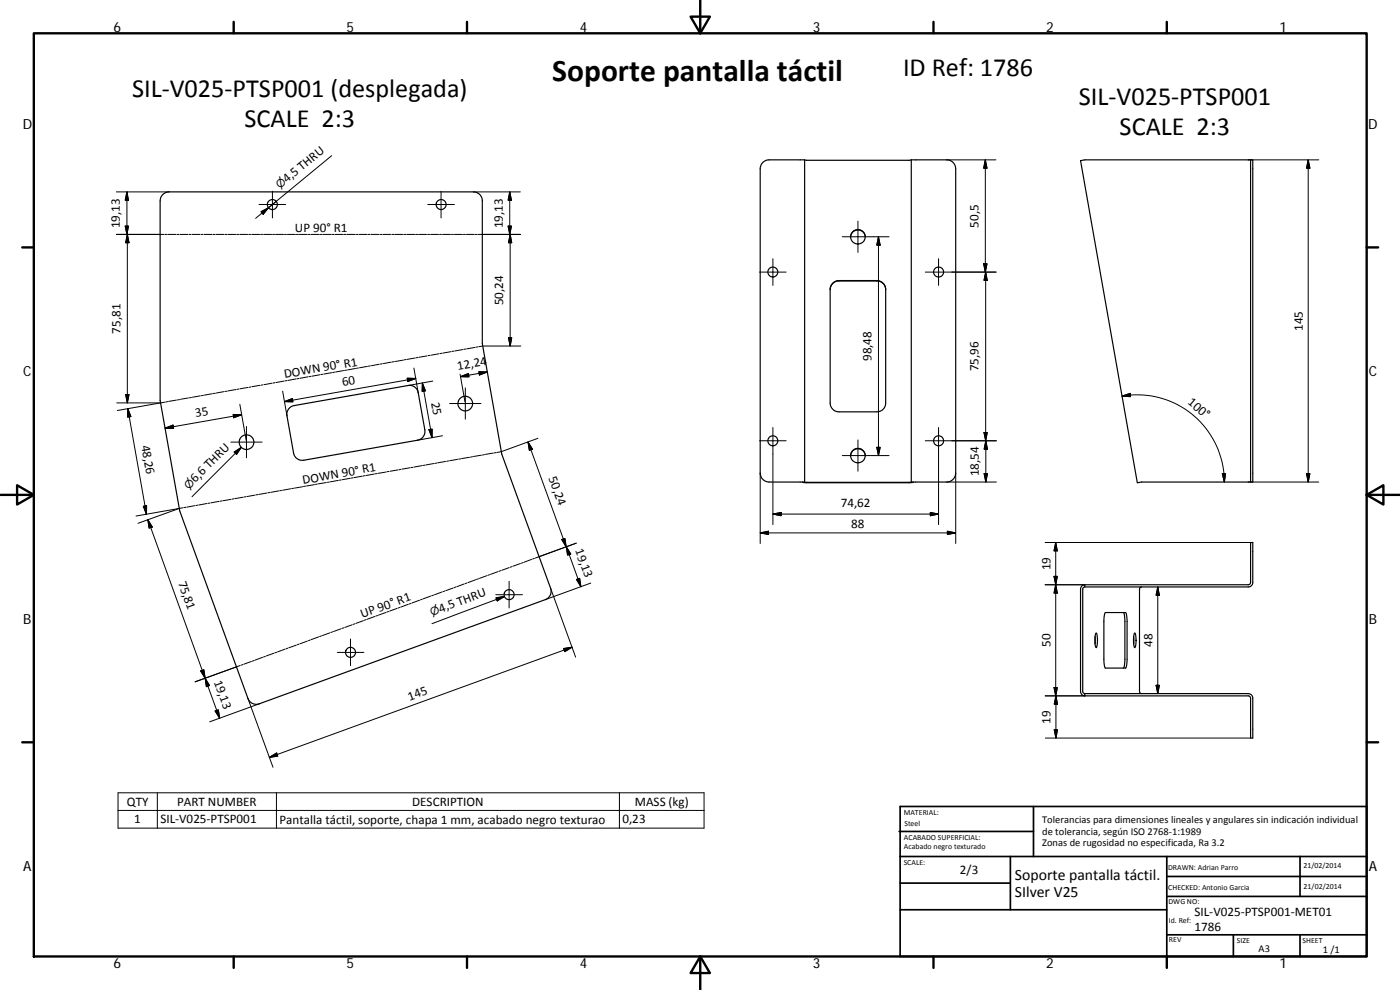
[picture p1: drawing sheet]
<svg xmlns="http://www.w3.org/2000/svg" width="420mm" height="297mm" viewBox="0 0 420 297" stroke-linecap="round" stroke-linejoin="round" font-family="sans-serif">
<g fill="none" stroke="#000" stroke-width=".36">
<path d="M48.7 58.5l.9-.7 1.1-.2h91.4a2.66 2.66 0 0 1 2.6 2.6v42.9l5.9 33.2 14.6 40.2a2.64 2.64 0 0 1-1.6 3.4l-85.8 31.3a2.68 2.68 0 0 1-3.4-1.6l-20.5-56.3-5.8-33.2v-59.9l.2-1.1zM241.5 48h-10.7a2.69 2.69 0 0 0-2.7 2.6v91.4a2.69 2.69 0 0 0 2.7 2.6h10.7M241.5 48v96.6M273.5 48h-32M273.5 48h10.7a2.69 2.69 0 0 1 2.6 2.6v91.4a2.73 2.73 0 0 1-2.6 2.6h-10.7M273.5 48v96.6M375.3 48h.7v96.6h-.7zM375.3 48h-49.7l-1.3 .2 17 96.6 1.3-.2h32.7M255.3 71.1a2.2 2.2 0 0 1 2.2-2.1 2.2 2.2 0 0 1 2.2 2.1M250.1 84.8l.9-.5 .8-.1h11.3a2.66 2.66 0 0 1 2.7 2.6v34.1a2.62 2.62 0 0 1-2.7 2.7h-11.3a2.62 2.62 0 0 1-2.7-2.7v-34.1l.3-1.1zM265.8 86.9a2.62 2.62 0 0 0-2.7-2.6h-11.3a2.62 2.62 0 0 0-2.7 2.6M86.7 122.6l.9-.7 .7-.2 34.1-6a2.59 2.59 0 0 1 3.1 2.1l2 11.2a2.74 2.74 0 0 1-2.2 3.1l-34.1 6a2.67 2.67 0 0 1-3.1-2.2l-2-11.1 .1-1.2z"/>
<path d="M255.3 136.8a2.2 2.2 0 0 1 2.2-2.1 2.2 2.2 0 0 1 2.2 2.1M273.5 144.6h-32M274.1 144.6l-1 .2h-31.2l-1.1-.2M325.6 175.5l49.2-.1 .5-.6v-12h.7v12a1.34 1.34 0 0 1-1.4 1.3h-49M325.6 175.5v.6l-.5 .2-.2 .5v30.7l.2 .4 .5 .2M325.6 175.5a1.3 1.3 0 0 0-1.3 1.3v30.7a1.3 1.3 0 0 0 1.3 1.3M342.6 176.1l-.4 .2-.2 .5v30.7l.2 .4 .4 .2M328.6 191v2.2M328.9 190a.72 .72 0 0 1 .4 1.1v2.1a.72 .72 0 0 1-.4 1 8.4 8.4 0 0 1 0-4.2zM331.7 183.8h6.1l.2 .2 .3 2.1v12.1l-.4 2.2h-6.1l-.2-.2-.3-2v-12.1zM337.1 183.8l.3 .6 .2 2.1v11.7l-.2 1.8-.3 .4M340.2 191v2.2"/>
<path d="M340.5 190a.74 .74 0 0 1 .4 1.1v2.1a.74 .74 0 0 1-.4 1 8.4 8.4 0 0 1 0-4.2zM325.6 208.1h49a1.34 1.34 0 0 1 1.4 1.3v12h-.7v-12l-.5-.6h-49.2M325.6 208.1v.7"/>
<circle cx="81.7" cy="61.4" r="1.51"/>
<circle cx="132.4" cy="61.4" r="1.5"/>
<circle cx="257.5" cy="71" r="2.18"/>
<circle cx="231.9" cy="81.6" r="1.5"/>
<circle cx="281.7" cy="81.6" r="1.5"/>
<circle cx="74" cy="132.7" r="2.2"/>
<circle cx="139.6" cy="121.1" r="2.2"/>
<circle cx="231.9" cy="132.3" r="1.49"/>
<circle cx="257.5" cy="136.7" r="2.18"/>
<circle cx="281.7" cy="132.3" r="1.49"/>
<circle cx="152.8" cy="178.4" r="1.5"/>
<circle cx="105.2" cy="195.7" r="1.49"/>
</g>
<g fill="none" stroke="#000" stroke-width=".3">
<path d="M34.9 57.6h15.8M38.1 57.6l.5 2.5h-1zM38.1 57.6v12.7M81.8 57.4v8M99.5 46.7l-18.9 15.6M132.4 57.4v8M142.1 57.6h14.1M153 57.6v12.7M153 57.6l.5 2.5h-1zM284.2 48h14.7M295.7 48v33.6M295.7 48l.5 2.5h-1z"/>
<path d="M374.6 48h21.2M392.6 48v96.6M392.6 48l.5 2.5h-1zM37.6 67.8h1l-.5 2.5zM38.2 70.3l.5 2.5h-1zM38.2 70.3v50.6M49.3 70.3h-14.4M49.6 70.3h.6M50.4 70.3h2.4M53.1 70.3h.7M54 70.3h2.4M56.7 70.3h.6"/>
<path d="M57.6 70.3h2.4M60.3 70.3h.6M61.2 70.3h2.4M63.9 70.3h.6M64.8 70.3h2.4M67.5 70.3h.6M68.4 70.3h2.3M71 70.3h.6M71.9 70.3h2.4M74.6 70.3h.6M75.5 70.3h2.4M77.7 61.4h8"/>
<path d="M78.2 70.3h.6M78.3 63.5l2.3-1.2-1.6 2zM79.1 70.3h2.4M80.6 62.3l-3.9 3.2M81.8 70.3h.6M82.7 70.3h2.4M82.9 60.4l-2.3 1.9M85.4 70.3h.6M86.3 70.3h2.4M89 70.3h.5M89.8 70.3h2.4M92.6 70.3h.5"/>
<path d="M93.4 70.3h2.4M96.1 70.3h.6M97 70.3h2.4M99.7 70.3h.6M100.6 70.3h2.4M103.3 70.3h.6M104.2 70.3h2.4M106.8 70.3h.7M107.7 70.3h2.4M110.4 70.3h.6M111.3 70.3h2.4M114 70.3h.6"/>
<path d="M114.9 70.3h2.4M117.6 70.3h.6M118.5 70.3h2.4M121.2 70.3h.6M122.1 70.3h2.3M124.7 70.3h.7M125.6 70.3h2.4M128.3 70.3h.6M128.4 61.4h8M129.2 70.3h2.4M131.9 70.3h.6M132.8 70.3h2.4"/>
<path d="M135.5 70.3h.6M136.4 70.3h2.4M139.1 70.3h.6M140 70.3h2.4M142.7 70.3h.5M143.5 70.3h12.8M152.5 67.8h1l-.5 2.5zM153.1 70.3v33.5M153.1 70.3l.5 2.5h-1zM232 77.6v8M257.5 66.3v9.4M263.6 71v65.7"/>
<path d="M263.6 71l.5 2.6h-1zM266.8 71h-14M281.7 77.6v8M295.2 79.1h1l-.5 2.5zM227.9 81.6h8M277.7 81.6h21.3M295.8 81.6l.1 63M295.8 81.6l.5 2.5h-1zM37.7 118.4h1l-.5 2.5zM53.9 119.9l-.6 .1M56.5 119.4l-2.3 .4M57.5 119.3l-.6 .1"/>
<path d="M60.1 118.8l-2.3 .4M61.1 118.6l-.7 .1M63.7 118.1l-2.4 .5M64.6 118l-.6 .1M67.3 117.5l-2.4 .4M68.2 117.3l-.6 .2M70.9 116.9l-2.4 .4M71.8 116.7l-.6 .1M74.5 116.2l-2.4 .4M75.3 116.1l-.5 .1M78 115.6l-2.3 .4M78.9 115.5l-.6 .1"/>
<path d="M81.6 115l-2.4 .4M82.5 114.8l-.6 .1M84.8 117.4l1.3 7.4M85.2 114.3l-2.4 .5M86.1 114.2l-.6 .1M88.8 113.7l-2.4 .5M89.7 113.6l-.6 .1M92.4 113.1l-2.4 .4M93.2 112.9l-.5 .1M95.9 112.5l-2.3 .4M96.8 112.3l-.5 .1M99.5 111.8l-2.4 .4"/>
<path d="M100.4 111.7l-.6 .1M103.1 111.2l-2.4 .4M104 111l-.6 .1M106.7 110.6l-2.4 .4M107.6 110.4l-.6 .1M110.3 109.9l-2.4 .5M111.2 109.8l-.7 .1M113.8 109.3l-2.3 .4M114.7 109.1l-.6 .1M117.4 108.6l-2.3 .5M118.3 108.5l-.6 .1M121 108.1l-2.4 .4"/>
<path d="M121.9 107.9l-.6 .1M122.2 113.5l2.6 .1-2.4 .9zM124.2 110.4l1.3 7.4M124.6 107.4l-2.4 .4M124.8 113.6l-39.4 6.9M125.5 107.2l-.6 .2M126.8 114.9l2.9 16.4M126.8 114.9l.9 2.4-1 .2zM128.2 106.8l-2.4 .4M129.1 106.6l-.6 .1M129.9 114.3l-7.5 1.4M131.7 106.2l-2.3 .4"/>
<path d="M132.7 106l-.7 .1M135.3 105.5l-2.4 .4M136.2 105.3l-.6 .2M138.1 112.3l1.4 8.2M138.2 113l2.4-.9 .1 1zM138.9 104.9l-2.4 .4M139.6 116.4v9.4M139.8 104.7l-.6 .1M142.5 104.2l-2.4 .5M143.4 104.1l-.6 .1M143.7 111.5l2.6 .1-2.4 .9zM146.3 111.6l-8.1 1.4"/>
<path d="M152.6 101.3h1l-.5 2.5zM156.3 103.8h-11.4l-1.2 .2M336.7 118.9a26.2 26.2 0 0 1 30.7 25.7M336.7 118.9l2.5-.9 .1 1zM35 120.9h13.2M38.4 122.6l5.6 31.7M38.4 122.6l.9 2.4-1 .2zM48.2 120.9l-13 2.3M49.4 120.7l-1.2 .2M49.5 128.5l2.4-.9 .2 .9zM50.3 120.5l-.6 .1M53 120l-2.4 .4"/>
<path d="M69.3 132.7h9.4M70 124.4h2.5l-2.4 .9zM70.3 135.6l2.1-1.4-1.4 2.1zM72 121.3l1.9 10.8M72.4 134.2l-14.8 14.8M72.5 124.4l-23 4.1M74 128v9.4M85.4 120.5l2.3-.9 .2 1zM126.6 139.7l-2.4 .4M127.5 139.6l-.6 .1M128.7 128.9l1-.1v2.5zM130.2 139.1l-2.4 .4"/>
<path d="M131.1 138.9l-.6 .1M132.8 130.7l-7.5 1.4M133.7 138.5l-2.4 .4M134.7 138.3l-.6 .1M134.9 121.1h9.4M137.3 137.8l-2.4 .4M138.2 137.7l-.6 .1M140.9 137.2l-2.4 .4M141.8 137l-.6 .2M144.5 136.6l-2.4 .4M145.4 136.4l-.6 .1M148.1 135.9l-2.4 .4"/>
<path d="M149 135.8l-.6 .1M158.5 132.6l1.3 2.2-.9 .3zM158.5 132.6l11.4 31.5M161.4 131.5l-10.9 4-1.2 .2M227.9 132.2h8M232 128.3v29.1M257.5 132v9.4M263.1 134.2h1l-.5 2.5zM266.8 136.7h-14M281.7 128.3v29.1M295.3 129.8h1l-.5 2.4zM295.9 132.2l.4 2.6h-1z"/>
<path d="M299 132.2h-21.3M43 151.9l1-.2v2.6zM44.4 156l1.3 2.1-.9 .4zM44.4 156l17.2 47.5M53.8 152.5l-13 2.3M53.8 152.5l-12.4 4.5M55 152.3l-1.2 .2M55.9 152.2l-.6 .1M58.6 151.7l-2.4 .4M59.5 151.6l-.6 .1M62.1 151.1l-2.4 .4M63 150.9l-.5 .1"/>
<path d="M65.7 150.4l-2.4 .5M66.6 150.3l-.6 .1M69.3 149.8l-2.4 .4M70.2 149.6l-.6 .2M72.9 149.2l-2.4 .4M73.8 149l-.6 .1M76.5 148.6l-2.4 .4M77.4 148.4l-.6 .1M80 147.9l-2.4 .5M80.9 147.8l-.5 .1M83.6 147.3l-2.4 .4M84.5 147.1l-.6 .1"/>
<path d="M87.2 146.7l-2.4 .4M88.1 146.5l-.6 .1M90.8 146l-2.4 .5M91.7 145.9l-.6 .1M94.4 145.4l-2.4 .4M95.3 145.2l-.6 .2M97.9 144.8l-2.3 .4M98.8 144.6l-.5 .1M101.5 144.1l-2.3 .5M102.4 144l-.6 .1M105.1 143.5l-2.4 .4M106 143.4h-.6"/>
<path d="M108.7 142.9l-2.4 .4M109.6 142.7l-.6 .1M112.3 142.2l-2.4 .5M113.2 142.1l-.6 .1M115.9 141.6l-2.4 .4M116.7 141.5h-.6M119.4 141l-2.3 .4M120.3 140.8l-.6 .1M123 140.4l-2.4 .4M123.9 140.2l-.6 .1M228.1 142v21.1M228.1 159.9l2.5-.5v1z"/>
<path d="M228.1 159.9h58.7M232 154.2l2.4-.4v.9zM232 154.2h49.7M279.2 153.8l2.5 .4-2.5 .5zM284.2 144.6h14.8M284.3 159.4l2.5 .5-2.5 .5zM286.8 142v21.1M295.3 142.1h1l-.4 2.5zM366.8 142.1h1l-.4 2.5zM374.6 144.6h21.2M392.1 142.1h1l-.5 2.5zM126.8 179.8l-.6 .2"/>
<path d="M129.3 178.9l-2.3 .8M130.1 178.6l-.6 .2M132.6 177.6l-2.2 .9M133.5 177.3l-.6 .2M136 176.4l-2.2 .8M136.9 176.1l-.6 .2M139.3 175.2l-2.2 .8M140.2 174.9l-.6 .2M142.7 173.9l-2.2 .9M143.6 173.7l-.6 .2M146.1 172.7l-2.2 .8M146.9 172.4l-.5 .2"/>
<path d="M148.8 178.4h8M148.9 179.4l2.5-.4-2.2 1.3zM149.5 171.5l-2.3 .8M150.3 171.2l-.6 .2M151.4 179l-21.8 8.1M152.8 174.4v8M152.8 170.3l-2.2 .8M153.7 170l-.6 .2M156.2 169.1l-2.3 .8M157 168.8l-.5 .2M159.5 167.8l-2.2 .9M160.4 167.5l-.6 .2"/>
<path d="M165.2 176.5l7.6 20.7M168.6 161.9l.9-.3 .4 2.5zM170 164l4.3 12M170 164l1.3 2.2-1 .4zM172.9 163l-12.2 4.4M173 173.9l1-.4 .3 2.5zM177.3 174.9l-13.7 5M313.7 162.8h62.3M313.7 175.5h11.9M316.3 172.9h1l-.5 2.6zM316.8 162.8v46M316.8 162.8l.5 2.5h-1z"/>
<path d="M316.8 175.5l.5 2.4h-1zM347.5 176.1v32M347.5 176.1l.4 2.5h-.9zM72.1 199.7l-13.5 4.9M72.9 199.4l-.5 .2M75.4 198.5l-2.2 .8M76.3 198.2l-.6 .2M78.8 197.2l-2.2 .9M79.6 196.9l-.5 .2M82.2 196l-2.3 .8M83 195.7l-.5 .2M85.5 194.8l-2.2 .8"/>
<path d="M86.4 194.5l-.6 .2M88.9 193.6l-2.3 .8M89.8 193.3l-.6 .2M92.3 192.3l-2.3 .9M93.1 192l-.5 .2M95.6 191.1l-2.2 .8M96.5 190.8l-.6 .2M99 189.9l-2.2 .8M99.8 189.6l-.5 .2M101.2 195.7h8M102.4 188.7l-2.3 .8M103.2 188.4l-.6 .2"/>
<path d="M105.2 191.7v8M105.7 187.5l-2.2 .8M106.6 187.1l-.6 .2M109.1 186.2l-2.3 .8M109.9 185.9l-.5 .2M112.4 185l-2.2 .8M113.3 184.7l-.6 .2M115.8 183.8l-2.2 .8M116.6 183.5l-.5 .2M119.2 182.5l-2.3 .8M120 182.2l-.5 .2M122.5 181.3l-2.2 .8"/>
<path d="M123.4 181l-.6 .2M125.9 180.1l-2.2 .8M169.2 194.6l2.5-.4-2.2 1.3zM171.7 194.2l-90.9 33M60.2 201.3l1-.3 .4 2.5zM61.6 203.5l1.3 2.2-1 .3zM61.6 203.5l4.3 12M64.6 213.3l.9-.3 .4 2.5zM71 200.1l-12.4 4.5M74.4 209.6l7.5 20.6M77.8 211.2l-14.9 5.4M313.7 208.8h11.9"/>
<path d="M316.3 206.3h1l-.5 2.5zM316.4 218.9h1l-.5 2.5zM316.9 208.8l.5 2.5h-1zM316.9 208.8v12.6M347 205.6h.9l-.4 2.5zM35.4 237.9h175.9v10.6h-175.9zM47.2 237.9v10.6M80.8 227.2l2.2-1.3 .4 1zM83 237.9v10.6M185.9 237.9v10.6M313.7 221.4h61.6M35.4 243.2h175.9"/>
</g>
<g fill="none" stroke="#000" stroke-width=".71">
<path d="M10.1 10h400.1v277h-400.1zM70.1 6.6v3.4M140.2 6.6v3.4M207.3 5h5.8l-2.9 5zM210.2 0v10M280.2 6.6v3.4M350.2 6.6v3.4M6.7 74.2h3.4M410.2 74.2h3.4M.2 148.5h9.9M5.1 145.6l5 2.9-5 2.9zM410.2 148.5l5-2.9v5.8z"/>
<path d="M410.2 148.5h9.9M6.7 222.7h3.4M410.2 222.7h3.4M70.1 287v3.4M140.2 287v3.4M210.2 287l2.9 5h-5.8zM210.2 287v10M280.2 287v3.4M350.2 287v3.4"/>
</g>
<g fill="none" stroke="#000" stroke-width=".51">
<path d="M269.8 249.5h40.4M270.1 257h140.1M270.1 242h140.1v45h-140.1zM303.2 257v16M310.2 242v15M350.2 257v30M390.2 257v12M270.1 273h80.1M270.1 265h33.1M350.2 269h60M350.2 263h60M350.2 280.5h60"/>
<path d="M370.2 280.5v6.5M390.2 280.5v6.5"/>
</g>
<g fill="#000" stroke="#000" stroke-width=".3">
<path d="M295.7 48l.5 2.5h-1zM392.6 48l.5 2.5h-1zM37.6 67.8h1l-.5 2.5zM38.1 57.6l.5 2.5h-1zM38.2 70.3l.5 2.5h-1zM78.3 63.5l2.3-1.2-1.6 2zM152.5 67.8h1l-.5 2.5zM153 57.6l.5 2.5h-1zM153.1 70.3l.5 2.5h-1zM263.6 71l.5 2.6h-1zM295.2 79.1h1l-.5 2.5zM295.8 81.6l.5 2.5h-1z"/>
<path d="M37.7 118.4h1l-.5 2.5zM85.4 120.5l2.3-.9 .2 1zM122.2 113.5l2.6 .1-2.4 .9zM126.8 114.9l.9 2.4-1 .2zM138.2 113l2.4-.9 .1 1zM143.7 111.5l2.6 .1-2.4 .9zM152.6 101.3h1l-.5 2.5zM336.7 118.9l2.5-.9 .1 1zM38.4 122.6l.9 2.4-1 .2zM49.5 128.5l2.4-.9 .2 .9zM70 124.4h2.5l-2.4 .9zM70.3 135.6l2.1-1.4-1.4 2.1z"/>
<path d="M128.7 128.9l1-.1v2.5zM158.5 132.6l1.3 2.2-.9 .3zM263.1 134.2h1l-.5 2.5zM295.3 129.8h1l-.5 2.4zM295.9 132.2l.4 2.6h-1zM43 151.9l1-.2v2.6zM44.4 156l1.3 2.1-.9 .4zM228.1 159.9l2.5-.5v1zM232 154.2l2.4-.4v.9zM279.2 153.8l2.5 .4-2.5 .5zM295.3 142.1h1l-.4 2.5zM366.8 142.1h1l-.4 2.5z"/>
<path d="M392.1 142.1h1l-.5 2.5zM168.6 161.9l.9-.3 .4 2.5zM170 164l1.3 2.2-1 .4zM173 173.9l1-.4 .3 2.5zM284.3 159.4l2.5 .5-2.5 .5zM316.3 172.9h1l-.5 2.6zM316.8 162.8l.5 2.5h-1zM316.8 175.5l.5 2.4h-1zM347.5 176.1l.4 2.5h-.9zM148.9 179.4l2.5-.4-2.2 1.3zM169.2 194.6l2.5-.4-2.2 1.3zM60.2 201.3l1-.3 .4 2.5z"/>
<path d="M61.6 203.5l1.3 2.2-1 .3zM64.6 213.3l.9-.3 .4 2.5zM316.3 206.3h1l-.5 2.5zM316.4 218.9h1l-.5 2.5zM316.9 208.8l.5 2.5h-1zM347 205.6h.9l-.4 2.5zM80.8 227.2l2.2-1.3 .4 1z"/>
</g>
<text font-size="9.4" x="165.7" y="24.4">Soporte pantalla táctil</text>
<g font-size="7.9">
<text x="271" y="22.7">ID Ref: 1786</text>
<text x="39.6" y="29.2">SIL‐V025‐PTSP001 (desplegada)</text>
<text x="323.8" y="31.4">SIL‐V025‐PTSP001</text>
<text x="73.4" y="38.2">SCALE 2:3</text>
<text x="336" y="40.4">SCALE 2:3</text>
</g>
<g font-size="4.7">
<text x="304.6" y="263.9">Soporte pantalla táctil.</text>
<text x="304.6" y="269.3">SIlver V25</text>
</g>
<g font-size="4.2">
<text x="34" y="9.6">6</text>
<text x="104" y="9.6">5</text>
<text x="174" y="9.6">4</text>
<text x="244" y="9.6">3</text>
<text x="314" y="9.6">2</text>
<text x="384" y="9.6">1</text>
<text x="6.8" y="38.7">D</text>
<text x="410.6" y="38.7">D</text>
<text x="7" y="112.9">C</text>
<text x="410.8" y="112.9">C</text>
<text x="7" y="187.1">B</text>
<text x="410.8" y="187.1">B</text>
<text x="7" y="261.3">A</text>
<text x="410.8" y="261.3">A</text>
<text x="34" y="290.4">6</text>
<text x="104" y="290.4">5</text>
<text x="174" y="290.4">4</text>
<text x="244" y="290.4">3</text>
<text x="314" y="290.4">2</text>
<text x="384" y="290.4">1</text>
</g>
<g font-size="3.9">
<text x="86.1" y="55" transform="rotate(-39 86.1 55)">4,5 THRU</text>
<text x="36" y="68.5" transform="rotate(-90 36 68.5)">19,13</text>
<text x="88.5" y="69.5">UP 90° R1</text>
<text x="150.9" y="68.5" transform="rotate(-90 150.9 68.5)">19,13</text>
<text x="293.6" y="68.3" transform="rotate(-90 293.6 68.3)">50,5</text>
<text x="151" y="91.6" transform="rotate(-90 151 91.6)">50,24</text>
<text x="36.1" y="100.1" transform="rotate(-90 36.1 100.1)">75,81</text>
<text x="391" y="99.3" transform="rotate(-90 391 99.3)">145</text>
<text x="85.4" y="113.5" transform="rotate(-10 85.4 113.5)">DOWN 90° R1</text>
<text x="137.4" y="111" transform="rotate(-10 137.4 111)">12,24</text>
<text x="261.6" y="108.4" transform="rotate(-90 261.6 108.4)">98,48</text>
<text x="293.7" y="111.4" transform="rotate(-90 293.7 111.4)">75,96</text>
<text x="102.9" y="115.8" transform="rotate(-10 102.9 115.8)">60</text>
<text x="58.8" y="125.3" transform="rotate(-10 58.8 125.3)">35</text>
<text x="129.4" y="120.9" transform="rotate(80 129.4 120.9)">25</text>
<text x="356.3" y="121" transform="rotate(40 356.3 121)">100°</text>
<text x="42.4" y="133.7" transform="rotate(80 42.4 133.7)">48,26</text>
<text x="164.6" y="143.4" transform="rotate(70 164.6 143.4)">50,24</text>
<text x="293.7" y="142.9" transform="rotate(-90 293.7 142.9)">18,54</text>
<text x="58.6" y="145" transform="rotate(-45 58.6 145)">6,6 THRU</text>
<text x="91" y="145.2" transform="rotate(-10 91 145.2)">DOWN 90° R1</text>
<text x="252.3" y="152.2">74,62</text>
<text x="255.5" y="158.3">88</text>
<text x="172.6" y="165.1" transform="rotate(70 172.6 165.1)">19,13</text>
<text x="315.3" y="171.1" transform="rotate(-90 315.3 171.1)">19</text>
<text x="53.4" y="174.8" transform="rotate(70 53.4 174.8)">75,81</text>
<text x="108.7" y="185.5" transform="rotate(-20 108.7 185.5)">UP 90° R1</text>
<text x="132.2" y="183.8" transform="rotate(-20 132.2 183.8)">4,5 THRU</text>
<text x="315.3" y="194.1" transform="rotate(-90 315.3 194.1)">50</text>
<text x="345.9" y="194.1" transform="rotate(-90 345.9 194.1)">48</text>
<text x="64.2" y="204.6" transform="rotate(70 64.2 204.6)">19,13</text>
<text x="122.9" y="210.2" transform="rotate(-20 122.9 210.2)">145</text>
<text x="315.3" y="217.1" transform="rotate(-90 315.3 217.1)">19</text>
<text x="38.1" y="241.8">QTY</text>
<text x="53.1" y="241.7">PART NUMBER</text>
<text x="123.7" y="241.8">DESCRIPTION</text>
<text x="190.5" y="241.9">MASS (kg)</text>
<text x="40.3" y="247.1">1</text>
<text x="48.1" y="247.1">SIL‐V025‐PTSP001</text>
<text x="83.9" y="247.2">Pantalla táctil, soporte, chapa 1 mm, acabado negro texturao</text>
<text x="186.8" y="247.1">0,23</text>
<text x="288.1" y="262.1">2/3</text>
<text x="358.5" y="274.9">SIL‐V025‐PTSP001‐MET01</text>
<text x="358.5" y="279.4">1786</text>
</g>
<g font-size="3.3">
<text x="83.9" y="56.8" transform="rotate(-39 83.9 56.8)">⌀</text>
<text x="56.6" y="147" transform="rotate(-45 56.6 147)">⌀</text>
<text x="129.6" y="184.8" transform="rotate(-20 129.6 184.8)">⌀</text>
</g>
<g font-size="3.1">
<text x="312.8" y="246.8">Tolerancias para dimensiones lineales y angulares sin indicación individual</text>
<text x="312.8" y="250.4">de tolerancia, según ISO 2768‐1:1989</text>
<text x="312.8" y="254">Zonas de rugosidad no especificada, Ra 3.2</text>
<text x="377.7" y="285.6">A3</text>
<text x="397" y="285.9">1 /1</text>
</g>
<g font-size="2.4">
<text x="271.2" y="244.4">MATERIAL:</text>
<text x="271.3" y="251.9">ACABADO SUPERFICIAL:</text>
<text x="271.4" y="247.9">Steel</text>
<text x="271.3" y="254.6">Acabado negro texturado</text>
<text x="271.2" y="259.7">SCALE:</text>
<text x="350.6" y="260.9">DRAWN: Adrian Parro</text>
<text x="391.2" y="260.6">21/02/2014</text>
<text x="350.6" y="267">CHECKED: Antonio Garcia</text>
<text x="391.2" y="266.6">21/02/2014</text>
<text x="350.7" y="271.4">DWG NO:</text>
<text x="350.8" y="276.8">Id. Ref:</text>
<text x="350.8" y="282.8">REV</text>
<text x="371.2" y="282.9">SIZE</text>
<text x="390.9" y="282.9">SHEET</text>
</g>
</svg>
